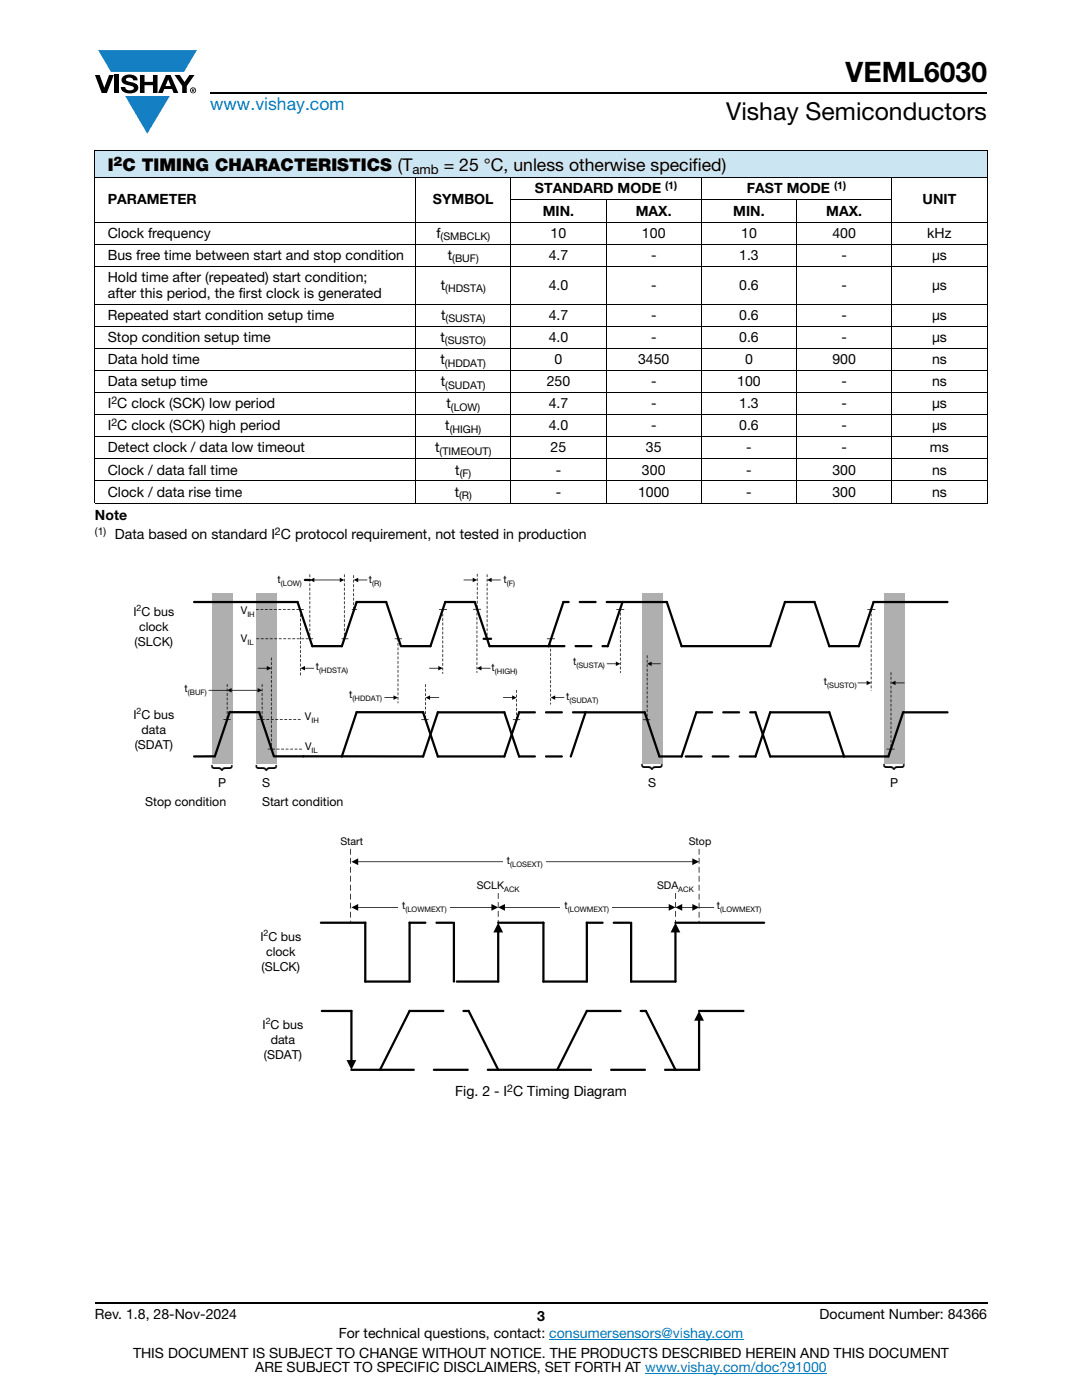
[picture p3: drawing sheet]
<svg xmlns="http://www.w3.org/2000/svg" width="216mm" height="279mm" viewBox="0 0 216 279" stroke-linecap="round" stroke-linejoin="round" font-family="sans-serif">
<g fill="#147fc3">
<path d="M19.6 10h19.7l-2.6 4.3h-1.1h-13.5z"/>
<path d="M25 19.2h8.9l-4.5 7.5z"/>
</g>
<g fill="#000">
<path d="M18.9 15h1l.9 2.5 1-2.5h.9l-1.4 3.6h-1zM22.9 15h.9v3.6h-.9zM24.6 15.3a2.1 2.1 0 0 1 2.8 .3l.1 .4h-.9a.79 .79 0 0 0-.7-.5 .79 .79 0 0 0-.8 .4l.3 .3 1 .2a1.08 1.08 0 0 1 1.2 1 1.08 1.08 0 0 1-1.1 1.2 1.73 1.73 0 0 1-2.4-1.2h.9a.96 .96 0 0 0 .8 .6 .96 .96 0 0 0 .9-.4 1.31 1.31 0 0 0-1.2-.6 1.03 1.03 0 0 1-1.1-.6 1.03 1.03 0 0 1 .2-1.1zM27.9 15h.9v1.3h1.7v-1.3h.9v3.6h-.9v-1.6h-1.7v1.6h-.9zM34.8 15h1.1l.9 1.4 1-1.4h1l-1.5 2.2v1.4h-.9v-1.4z"/>
<path d="M33.6 15.9l.5 1.3h-1.1zM33.1 15l-1.6 3.6h1l.3-.8h1.5l.3 .8h1l-1.6-3.6z"/>
<path d="M38.4 17.8h.2v.2h-.2zM38.3 17.7v.7h.1v-.3l.4 .3-.2-.3 .2-.2-.1-.2z"/>
<path d="M38.1 18a.46 .46 0 0 1 .9 0 .46 .46 0 0 1-.9 0zM37.9 18a.6 .6 0 0 0 1.2 0 .6 .6 0 0 0-1.2 0z"/>
</g>
<path d="M42 18.6h155M18.9 260h178.1" fill="none" stroke="#000" stroke-width=".36"/>
<path d="M109.6 267.3h38.7M128.7 274h36.3" fill="none" stroke="#007ec4" stroke-width=".2"/>
<path d="M18.9 30h178.1v5.5h-178.1z" fill="#cce5f3"/>
<g fill="none" stroke="#000" stroke-width=".2">
<path d="M18.9 30h178.1M18.9 35.5h178.1M18.9 30.1v70.2M83 35.4v65.1M101.9 39.9h76.1M102 35.4v65.1M120.9 39.8v60.7M140 35.4v65.1M159 39.8v60.7M177.9 35.4v65.1M197 30.1v70.2M18.9 44.3h178.1"/>
<path d="M18.9 48.7h178.1M18.9 53.1h178.1M18.9 60.7h178.1M18.9 65.1h178.1M18.9 69.5h178.1M18.9 74h178.1M18.9 78.4h178.1M18.9 82.8h178.1M18.9 87.2h178.1M18.9 91.6h178.1M18.9 96h178.1M18.9 100.4h178.1"/>
</g>
<g fill="#aeafae">
<path d="M176.4 118.4h4.1v34h-4.1z"/>
<path d="M128 118.4h4.2v34h-4.2z"/>
<path d="M51.1 118.4h4.1v34h-4.1z"/>
<path d="M42.3 118.4h4.1v34h-4.1z"/>
</g>
<g fill="#000">
<path d="M60.7 115.6l1.1-.1 .3 .2-.3 .3h-1l-.1-.1zM61.8 115.7l.9-.4v.9zM62.6 115.7h5.4l-5.4 .1zM67.8 115.3l.9 .4-.9 .5zM70.6 115.7l.9-.4v.9zM71.3 115.7h2l-1.9 .1zM92.5 115.7h2l-1.9 .1zM94.3 115.3l.9 .4-.9 .5zM97.2 115.7l.9-.4v.9zM97.9 115.7h2l-1.9 .1zM38.6 120l20.8-.1 .2 .2-.2 .3h-20.7l-.1-.1zM41.6 137.7l3.8 .1h-3.7z"/>
<path d="M45.3 137.8l.9-.5v.9zM46.1 137.7l5.5 .1h-5.5zM51.4 137.3l.9 .5-.9 .4zM51.4 133.3l2 .1h-1.9zM53.2 132.9l.9 .5-.9 .4zM59.2 120l.3-.1 .1 .2 2.9 8.8-.1 .3-.3-.2zM60 133.4l.9-.5v.9zM60.7 133.3l2 .1h-2zM62.2 128.8l6-.1 .2 .3-.2 .2h-5.9l-.1-.1zM68.2 127.4l1.3 .1-1.3 .1zM71.1 119.9l.3 .1v.2l-3 8.8-.3 .2-.1-.3zM70.2 121.6h1l-.9 .1z"/>
<path d="M71 120l6.1-.1 .2 .2-.2 .3h-5.9l-.3-.3zM76.7 139.2h2l-1.9 .1zM76.9 120l.3-.1 .1 .2 2.9 8.6h5.7l.2 .1v.3h-6.2zM78.5 138.8l.9 .4-.9 .5zM78.8 127.4l1.4 .1-1.4 .1zM84.9 139.2l.9-.4v.9zM85.6 139.2h2l-1.9 .1zM85.6 133.3l2 .1h-1.9zM88.7 119.9h.2l.2 .3-3 8.8-.3 .2-.1-.3zM87.5 132.9l.9 .5-.9 .4zM87.6 121.6h1.6l-1.5 .1zM88.7 120l6-.1 .3 .2-.3 .3h-5.9l-.1-.1z"/>
<path d="M94.4 121.5l1.6 .1-1.6 .1zM94.5 120l.3-.1 .2 .2 2.9 8.8-.1 .3-.3-.2zM95.2 133.4l.9-.5v.9zM95.9 133.3l2 .1h-1.9zM96.4 127.3h1.6l.2 .2-.2 .2h-1.5l-.2-.2zM97.5 128.8l12-.1 .2 .3-.2 .2h-11.8l-.2-.2zM100.4 139.2h2l-2 .1zM102.2 138.8l.9 .4-.9 .5zM109.1 127.4l1.6 .1-1.5 .1zM109.9 139.2l.9-.4v.9zM110.6 139.2h2l-1.9 .1zM112.3 119.9h.2l.1 .3-2.9 8.8-.3 .2-.1-.3z"/>
<path d="M121.1 132.4l2 .1h-2zM124.1 119.9l.3 .1v.2l-2.9 8.8-.3 .2-.1-.3zM122.9 132l.9 .5-.9 .4zM123 121.6h1.6l-1.6 .1zM124.1 120l9-.1 .2 .2-.2 .3h-8.9l-.1-.1zM129.1 132.5l.9-.5v.9zM129.9 132.4l2 .1h-2zM132.9 120l.3-.1 .1 .2 2.9 8.8-.1 .3-.3-.2zM135.8 128.8l17.9-.1 .2 .3-.2 .2h-17.7l-.2-.2zM156.5 119.9l.3 .1v.2l-2.9 8.8-.3 .2-.1-.3zM156.5 120l6-.1 .3 .2-.3 .3h-5.9l-.1-.1zM162.3 120l.3-.1 .1 .2 3 8.8-.2 .3-.2-.2z"/>
<path d="M165.3 128.8l6.1-.1 .2 .3-.2 .2h-5.9l-.3-.2zM171.1 136.2l2 .1-1.9 .1zM174.2 119.9h.2l.1 .3-2.9 8.8-.3 .2-.1-.3zM172.9 135.8l.9 .5-.9 .4zM173.1 121.6h1.6l-1.6 .1zM174.2 120l14.9-.1 .2 .2-.2 .3h-14.8l-.1-.1zM177.8 136.3l.9-.5v.9zM178.5 136.2l2 .1-1.9 .1zM38.6 150.8l4.3-.1 .2 .2-.2 .3h-4.2l-.1-.1zM45.7 141.9l.3 .1v.2l-2.9 8.8-.3 .2-.1-.3zM44.6 143.6h1.4l-1.4 .1zM45.7 142l6-.1 .2 .2-.2 .3h-5.9l-.1-.1z"/>
<path d="M51.5 142l.3-.1 .1 .2 2.9 8.6h5.8l.2 .2-.1 .2h-6.2zM60.4 150.8l7.8-.1 .2 .2-.2 .3h-7.6l-.2-.1zM68.1 150.8l16.3-.1 .2 .3-.2 .2h-16.2l-.2-.3zM71.1 141.9l.3 .1v.2l-3 8.8-.3 .2-.1-.3zM71 142l13.4-.1 .2 .2-.2 .3h-13.2l-.3-.3zM84.1 143.6h1.4l-1.4 .1zM84.2 142.1l.3-.1 .1 .1 3 8.8-.2 .3-.2-.2zM87.3 142l.3 .1v.1l-3 8.8-.2 .2-.2-.3zM87.2 142l13.4-.1 .3 .3-.3 .2h-13.2l-.2-.1zM87.2 150.8l13.4-.1 .3 .3-.3 .2h-13.2l-.2-.1zM100.4 142.1l.3-.1 .1 .1 3 8.8-.1 .3-.3-.2zM103.5 142l.2-.1 .1 .3-3 8.8-.2 .2-.2-.3z"/>
<path d="M102.3 143.6h1.5l-1.4 .1zM116.7 142l.3 .1 .1 .1-3 8.8-.3 .2-.1-.3zM116.7 142l11.9-.1 .3 .3-.3 .2h-11.8l-.2-.2zM128.3 143.6h1.4l-1.4 .1zM128.4 142.1l.3-.1 .1 .1 3 8.8-.1 .3-.3-.2zM131.4 150.8l4.6-.1 .2 .3-.2 .2h-4.4l-.2-.1zM138.8 142l.2-.1 .2 .3-3 8.8-.3 .2-.1-.3zM153.6 142l.3 .1v.1l-2.9 8.8-.3 .2-.2-.3zM153.5 142l12-.1 .2 .3-.2 .2h-11.8l-.2-.2zM153.5 150.8l14.9-.1 .2 .3-.2 .2h-14.7l-.2-.2zM150.5 142.1l.3-.1 .2 .1 2.9 8.8-.1 .3-.3-.2zM165.3 142.1l.3-.1 .1 .1 2.9 8.8-.1 .3-.3-.2z"/>
<path d="M168.3 150.8l9-.1 .2 .3-.2 .2h-8.9l-.1-.1zM176.9 149.4l1.6 .1-1.5 .1zM180.1 142l.3 .1v.1l-2.9 8.8-.3 .2-.1-.3zM180.1 142l9-.1 .2 .3-.2 .2h-8.9l-.2-.2zM70.1 172l1.4-.7v1.4zM71.2 171.9l67.2 .1-67.1 .1zM138.1 171.3l1.4 .7-1.4 .7zM81.6 184h.3l.1 .1v11.8l-.3 .2-.2-.2zM90.4 184h.3l.1 .1v11.8l-.2 .2-.3-.2zM91 195.7h8.4l.2 .2-.2 .2h-8.2h-.2zM99.4 184.2l1 1.9h-2zM99.3 184l9.1-.1 .3 .3-.3 .2h-9l-.2-.2z"/>
<path d="M99.3 185.7l.1-.1 .2 .2v10.1l-.2 .2-.2-.2zM108.3 184l.1-.1 .3 .2v11.8l-.3 .2-.2-.2zM108.3 195.7h8.8l.2 .2-.2 .2h-8.7l-.2-.2zM116.9 184h.4v.1v11.8l-.2 .2-.2-.2zM125.8 184h.3l.1 .1v11.8l-.3 .2-.2-.2zM125.8 195.7h9l.2 .2-.2 .2h-8.9h-.1zM134.8 184.2l1 1.9h-2zM134.6 184l17.9-.1 .2 .3-.2 .2h-17.7l-.2-.2zM134.6 185.7l.2-.1 .2 .2v10.1l-.2 .2-.2-.2zM64.1 201.6l6-.1 .2 .3-.2 .2h-5.9l-.1-.1zM69.1 211.6h2l-1 1.9zM70 201.6h.3v.2v10l-.2 .2-.2-.2z"/>
<path d="M70 213.3h5.8l.3 .2-.3 .2h-5.7l-.2-.2zM81.5 201.7l.3-.1 .1 .3-5.9 11.7-.3 .1-.1-.3zM93.4 201.6l.3 .1 5.9 11.7-.1 .3-.3-.1-5.9-11.7zM99.3 213.3h11.9l.2 .2-.2 .2h-11.8l-.2-.2zM116.9 201.7l.3-.1 .1 .3-5.9 11.7-.3 .1-.1-.3zM128.8 201.6l.3 .1 5.9 11.7-.1 .3-.3-.1-5.9-11.7zM134.6 213.3h4.9l.2 .2-.2 .2h-4.7h-.2zM139.5 201.8l1 1.9h-2zM139.3 201.6l9-.1 .3 .3-.3 .2h-8.8l-.2-.1zM139.3 203.3l.2-.1 .2 .3v10l-.2 .2-.2-.2z"/>
<path d="M61.8 114.6v.6l.1-.5zM61.8 115.5v.6l.1-.5zM61.8 116.4v.6l.1-.5zM61.8 117.3v.6l.1-.5zM61.8 118.2v.6l.1-.5zM61.8 119.1v.6l.1-.5zM61.8 120v.6l.1-.5zM61.8 120.9v.6l.1-.5zM61.8 121.8v.6l.1-.5zM61.8 122.7v.6l.1-.6zM61.8 123.6v.6l.1-.6zM61.8 124.5v.6l.1-.6zM61.8 125.4v.6l.1-.6zM61.8 126.3v.6l.1-.6zM61.8 127.2v.4l.1-.4z"/>
<path d="M68.7 114.6v.6l.1-.5zM68.7 115.5v.6l.1-.5zM68.7 116.4v.6l.1-.5zM68.7 117.3v.6l.1-.5zM68.7 118.2v.6l.1-.5zM68.7 119.1v.6l.1-.5zM68.7 120v.6l.1-.5zM68.7 120.9v.6l.1-.5zM68.7 121.8v.6l.1-.5zM68.7 122.7v.6l.1-.6zM68.7 123.6v.6l.1-.6zM68.7 124.5v.6l.1-.6zM68.7 125.4v.6l.1-.6zM68.7 126.3v.6l.1-.6zM68.7 127.2v.4l.1-.4z"/>
<path d="M70.5 114.8l.1 .6v-.5zM70.5 115.7l.1 .6v-.5zM70.5 116.6l.1 .6v-.5zM70.5 117.5l.1 .6v-.5zM70.5 118.4l.1 .6v-.5zM70.5 119.3l.1 .6v-.6zM70.5 120.2l.1 .6v-.6zM70.5 121.1l.1 .6v-.6z"/>
<path d="M95.2 114.5v.6l.1-.5zM95.2 115.4v.6l.1-.5zM95.2 116.3v.6l.1-.5zM95.2 117.2v.6l.1-.5zM95.2 118.1v.6l.1-.5zM95.2 119v.6l.1-.5zM95.2 119.9v.6l.1-.5zM95.2 120.8v.6l.1-.6z"/>
<path d="M97.1 114.6l.1 .6 .1-.5zM97.1 115.5l.1 .6 .1-.5zM97.1 116.4l.1 .6 .1-.5zM97.1 117.3l.1 .6 .1-.5zM97.1 118.2l.1 .6 .1-.5zM97.1 119.1l.1 .6 .1-.5zM97.1 120l.1 .6 .1-.5zM97.1 120.9l.1 .6 .1-.5zM97.1 121.8l.1 .6 .1-.5zM97.1 122.7l.1 .6 .1-.6zM97.1 123.6l.1 .6 .1-.6zM97.1 124.5l.1 .6 .1-.6zM97.1 125.4l.1 .6 .1-.6zM97.1 126.3l.1 .6 .1-.6zM97.1 127.2l.1 .4 .1-.4z"/>
<path d="M120.9 120v.3l.2 .1h3.1l.2-.3-.2-.2zM115.5 120v.1l.2 .3h3.1l.3-.3-.3-.2zM112.3 120l-.1 .1 .2 .3h1.1l.2-.3-.2-.2z"/>
<path d="M45.3 136.5v.6l.1-.5zM45.3 137.4v.6l.1-.5zM45.3 138.3v.6l.1-.5zM45.3 139.2v.6l.1-.5zM45.3 140.1v.6l.1-.5zM45.3 141v.6l.1-.5zM45.3 141.9v.6l.1-.5zM45.3 142.8v.6l.1-.5z"/>
<path d="M52.2 136.5l.1 .6 .1-.5zM52.2 137.4l.1 .6 .1-.5zM52.2 138.3l.1 .6 .1-.5zM52.2 139.2l.1 .6 .1-.5zM52.2 140.1l.1 .6 .1-.5zM52.2 141l.1 .6 .1-.5zM52.2 141.9l.1 .6 .1-.5zM52.2 142.8l.1 .6 .1-.5z"/>
<path d="M54.1 131.2v.6l.1-.5zM54.1 132.1v.6l.1-.5zM54.1 133v.6l.1-.5zM54.1 133.9v.6l.1-.5zM54.1 134.8v.6l.1-.5zM54.1 135.7v.6l.1-.5zM54.1 136.6v.6l.1-.5zM54.1 137.5v.6l.1-.5zM54.1 138.4v.6l.1-.5zM54.1 139.3v.6l.1-.5zM54.1 140.2v.6l.1-.5zM54.1 141.1v.6l.1-.5zM54.1 142v.6l.1-.5zM54.1 142.9v.6l.1-.5zM54.1 143.8v.6l.1-.5zM54.1 144.7v.6l.1-.6zM54.1 145.6v.6l.1-.6zM54.1 146.5v.6l.1-.6zM54.1 147.4v.6l.1-.6zM54.1 148.3v.6l.1-.6zM54.1 149.2v.3l.1-.3z"/>
<path d="M59.9 121.7l.1 .5v-.5zM59.9 122.6l.1 .5v-.5zM59.9 123.5l.1 .5v-.5zM59.9 124.4l.1 .5v-.5zM59.9 125.3l.1 .5v-.5zM59.9 126.2l.1 .5v-.5zM59.9 127l.1 .6v-.5zM59.9 127.9l.1 .6v-.5zM59.9 128.8l.1 .6v-.5zM59.9 129.7l.1 .6v-.5zM59.9 130.6l.1 .6v-.5zM59.9 131.5l.1 .6v-.5zM59.9 132.4l.1 .6v-.5zM59.9 133.3l.1 .6v-.5zM59.9 134.2l.1 .6v-.5z"/>
<path d="M60 121.6l.1 .1 .5-.1zM59.2 121.6v.1l.5-.1zM58.3 121.6v.1l.5-.1zM57.4 121.6v.1l.5-.1zM56.5 121.6v.1l.5-.1zM55.6 121.6v.1l.5-.1zM54.7 121.6v.1l.5-.1zM53.8 121.6v.1l.6-.1zM52.9 121.6v.1l.6-.1zM52 121.6v.1l.6-.1zM51.1 121.6v.1l.6-.1z"/>
<path d="M61.9 127.4l.1 .2 .5-.1zM61 127.4l.1 .2 .5-.1zM60.1 127.4l.1 .2 .5-.1zM59.2 127.4l.1 .2 .5-.1zM58.3 127.4l.1 .2 .5-.1zM57.4 127.4l.1 .2 .5-.1zM56.5 127.4l.1 .2 .5-.1zM55.6 127.4l.1 .2 .5-.1zM54.7 127.4l.1 .2 .5-.1zM53.8 127.4l.1 .2 .5-.1zM53 127.4v.2l.5-.1zM52.1 127.4v.2l.5-.1zM51.2 127.4v.2l.5-.1z"/>
<path d="M79.4 127.4v.6l.1-.5zM79.4 128.3v.6l.1-.5zM79.4 129.2v.6l.1-.5zM79.4 130.1v.6l.1-.5zM79.4 131v.6l.1-.5zM79.4 131.9v.6l.1-.5zM79.4 132.8v.6l.1-.5zM79.4 133.7v.6l.1-.5zM79.4 134.6v.6l.1-.5zM79.4 135.5v.6l.1-.5zM79.4 136.4v.6l.1-.5zM79.4 137.3v.6l.1-.6zM79.4 138.2v.6l.1-.6zM79.4 139.1v.6l.1-.6zM79.4 140v.4l.1-.4z"/>
<path d="M84.9 136.6v.5l.1-.5zM84.9 137.5v.5l.1-.5zM84.9 138.3v.6l.1-.5zM84.9 139.2v.6l.1-.5zM84.9 140.1v.6l.1-.5zM84.9 141v.6l.1-.5zM84.9 141.9v.6l.1-.5zM84.9 142.8v.6l.1-.5z"/>
<path d="M88.3 121.6l.1 .5v-.5zM88.3 122.5l.1 .5v-.5zM88.3 123.4l.1 .5v-.5zM88.3 124.3l.1 .5v-.5zM88.3 125.1l.1 .6v-.5zM88.3 126l.1 .6v-.5zM88.3 126.9l.1 .6v-.5zM88.3 127.8l.1 .6v-.5zM88.3 128.7l.1 .6v-.5zM88.3 129.6l.1 .6v-.5zM88.3 130.5l.1 .6v-.5zM88.3 131.4l.1 .6v-.5zM88.3 132.3l.1 .6v-.5zM88.3 133.2l.1 .6v-.5zM88.3 134.1l.1 .4v-.3z"/>
<path d="M95.1 121.4l.1 .6v-.6zM95.1 122.3l.1 .5v-.5zM95.1 123.2l.1 .5v-.5zM95.1 124.1l.1 .5v-.5zM95.1 125l.1 .5v-.5zM95.1 125.9l.1 .5v-.5zM95.1 126.8l.1 .5v-.5zM95.1 127.7l.1 .5v-.5zM95.1 128.5l.1 .6v-.5zM95.1 129.4l.1 .6v-.5zM95.1 130.3l.1 .6v-.5zM95.1 131.2l.1 .6v-.5zM95.1 132.1l.1 .6v-.5zM95.1 133l.1 .6v-.5zM95.1 133.9l.1 .4v-.3z"/>
<path d="M103 137.7l.1 .6 .1-.5zM103 138.6l.1 .6 .1-.5zM103 139.5l.1 .6 .1-.5zM103 140.4l.1 .6 .1-.6zM103 141.3l.1 .6 .1-.6zM103 142.2l.1 .6 .1-.6zM103 143.1l.1 .6 .1-.6z"/>
<path d="M109.3 128.8v.3l.2 .1h3.1l.2-.2-.2-.3zM114.7 128.8l-.1 .2 .3 .2h3.1l.2-.2-.2-.3zM120.1 128.8v.3l.1 .1h1.1l.2-.2-.2-.3z"/>
<path d="M109.8 127.7l.1 .6 .1-.6zM109.8 128.6l.1 .6 .1-.6zM109.8 129.5l.1 .6 .1-.6zM109.8 130.4l.1 .6 .1-.6zM109.8 131.3l.1 .5 .1-.5zM109.8 132.2l.1 .5 .1-.5zM109.8 133.1l.1 .5 .1-.5zM109.8 134l.1 .5 .1-.5zM109.8 134.9l.1 .5 .1-.5zM109.8 135.8l.1 .5 .1-.5zM109.8 136.7l.1 .5 .1-.5zM109.8 137.5l.1 .6 .1-.5zM109.8 138.4l.1 .6 .1-.5zM109.8 139.3l.1 .6 .1-.5zM109.8 140.2l.1 .4 .1-.3z"/>
<path d="M123.7 121.4l.1 .6 .1-.6zM123.7 122.3l.1 .6 .1-.6zM123.7 123.2l.1 .6 .1-.6zM123.7 124.1l.1 .6 .1-.6zM123.7 125l.1 .6 .1-.6zM123.7 125.9l.1 .6 .1-.6zM123.7 126.8l.1 .5 .1-.5zM123.7 127.7l.1 .5 .1-.5zM123.7 128.6l.1 .5 .1-.5zM123.7 129.5l.1 .5 .1-.5zM123.7 130.4l.1 .5 .1-.5zM123.7 131.3l.1 .5 .1-.5zM123.7 132.2l.1 .5 .1-.5zM123.7 133l.1 .6 .1-.5zM123.7 133.9l.1 .4 .1-.3z"/>
<path d="M129.1 130.8v.6l.1-.6zM129.1 131.7v.6l.1-.6zM129.1 132.6v.6l.1-.6zM129.1 133.5v.6l.1-.6zM129.1 134.4v.6l.1-.6zM129.1 135.3v.5l.1-.5zM129.1 136.2v.5l.1-.5zM129.1 137.1v.5l.1-.5zM129.1 138v.5l.1-.5zM129.1 138.9v.5l.1-.5zM129.1 139.8v.5l.1-.5zM129.1 140.7v.5l.1-.5zM129.1 141.5v.6l.1-.5zM129.1 142.4v.6l.1-.5zM129.1 143.3v.4l.1-.3z"/>
<path d="M173.8 121.6v.5l.1-.5zM173.8 122.5v.5l.1-.5zM173.8 123.4v.5l.1-.5zM173.8 124.3v.5l.1-.5zM173.8 125.1v.6l.1-.5zM173.8 126v.6l.1-.5zM173.8 126.9v.6l.1-.5zM173.8 127.8v.6l.1-.5zM173.8 128.7v.6l.1-.5zM173.8 129.6v.6l.1-.5zM173.8 130.5v.6l.1-.5zM173.8 131.4v.6l.1-.5zM173.8 132.3v.6l.1-.5zM173.8 133.2v.6l.1-.5zM173.8 134.1v.6l.1-.5zM173.8 135v.6l.1-.5zM173.8 135.9v.6l.1-.5zM173.8 136.8v.6l.1-.5zM173.7 137.8a.1 .1 0 0 0 .2 0 .1 .1 0 0 0-.2 0z"/>
<path d="M177.7 134.2l.1 .6 .1-.6zM177.7 135.1l.1 .6 .1-.6zM177.7 136l.1 .6 .1-.6zM177.7 136.9l.1 .5 .1-.5zM177.7 137.8l.1 .5 .1-.5zM177.7 138.7l.1 .5 .1-.5zM177.7 139.6l.1 .5 .1-.5zM177.7 140.5l.1 .5 .1-.5zM177.7 141.4l.1 .5 .1-.5zM177.7 142.3l.1 .5 .1-.5zM177.7 143.1l.1 .6 .1-.5zM177.7 144l.1 .6 .1-.5zM177.7 144.9l.1 .6 .1-.5zM177.7 145.8l.1 .6 .1-.5zM177.7 146.7l.1 .6 .1-.5zM177.7 147.6l.1 .6 .1-.5zM177.7 148.5l.1 .6 .1-.5zM177.7 149.5a.1 .1 0 0 0 .2 0 .1 .1 0 0 0-.2 0z"/>
<path d="M51.4 143.6v.1l.5-.1zM52.3 143.6v.1l.5-.1zM53.2 143.6v.1l.5-.1zM54.1 143.6v.1l.5-.1zM54.9 143.6l.1 .1 .5-.1zM55.8 143.6l.1 .1 .5-.1zM56.7 143.6l.1 .1 .5-.1zM57.6 143.6l.1 .1 .5-.1zM58.5 143.6l.1 .1 .5-.1zM59.4 143.6l.1 .1 .5-.1z"/>
<path d="M53.4 149.4l.1 .2 .5-.1zM54.3 149.4l.1 .2 .5-.1zM55.2 149.4l.1 .2 .5-.1zM56.1 149.4l.1 .2 .5-.1zM57 149.4l.1 .2 .5-.1zM57.9 149.4l.1 .2 .5-.1zM58.8 149.4l.1 .2 .5-.1zM59.7 149.4l.1 .2 .5-.1z"/>
<path d="M103.4 150.8v.3l.2 .1h3.1l.2-.2-.2-.3zM108.8 150.8l-.1 .2 .3 .2h3.1l.2-.2-.2-.3z"/>
<path d="M103.4 142v.3l.2 .1h3.1l.2-.2-.2-.3zM108.8 142l-.1 .2 .3 .2h3.1l.2-.2-.2-.3zM114.2 142l-.1 .2 .2 .2h2.5l.3-.2-.3-.3z"/>
<path d="M138.8 142v.3l.1 .1h3.2l.2-.2-.2-.3zM144.2 142l-.1 .2 .2 .2h3.2l.2-.2-.2-.3zM149.5 142v.2l.2 .2h1l.3-.2-.3-.3z"/>
<path d="M147.4 150.8v.2l.2 .2h3.1l.3-.2-.3-.3zM142.1 150.8l-.1 .2 .2 .2h3.2l.2-.2-.2-.3zM136.7 150.8v.3l.1 .1h3.2l.2-.2-.2-.3z"/>
<path d="M69.9 169.4v1.2l.1-1.1zM69.9 171.2v1.2l.1-1.1zM69.9 173v1.2l.1-1.1zM69.9 174.8v1.2l.1-1.1zM69.9 176.6v1.2l.1-1.2zM69.9 178.4v1.2l.1-1.2zM69.9 180.2v1.2l.1-1.2zM69.9 182v1.1l.1-1.1zM69.9 183.8v.4l.1-.4z"/>
<path d="M139.4 169.4l.1 1.2 .1-1.1zM139.4 171.2l.1 1.2 .1-1.1zM139.4 173l.1 1.2 .1-1.1zM139.4 174.8l.1 1.2 .1-1.1zM139.4 176.6l.1 1.2 .1-1.2zM139.4 178.4l.1 1.2 .1-1.2zM139.4 180.2l.1 1.2 .1-1.2zM139.4 182l.1 1.1 .1-1.1zM139.4 183.8l.1 .4 .1-.4z"/>
<path d="M81.6 184v.3l.1 .1h3.2l.2-.2-.2-.3zM86.9 184v.2l.2 .2h3.1l.3-.2-.3-.3z"/>
<path d="M116.9 184v.3l.2 .1h3.1l.3-.2-.3-.3zM122.3 184v.3l.2 .1h3.1l.2-.2-.2-.3z"/>
<path d="M75.7 213.3v.4h.1h6.8l.2-.2-.2-.2zM86.4 213.3v.2l.2 .2h6.7l.2-.2-.2-.2zM97.2 213.3v.4h.1h2.1l.2-.2-.2-.2z"/>
<path d="M81.6 201.6v.3l.1 .1h6.8l.2-.2-.2-.3zM92.3 201.6v.2l.2 .2h1l.2-.2-.2-.3z"/>
<path d="M111 213.3v.4h.2h6.7l.2-.2-.2-.2zM121.8 213.3l-.1 .2 .3 .2h6.7l.2-.2-.2-.2zM132.6 213.3v.4h.1h2.1l.2-.2-.2-.2z"/>
<path d="M116.9 201.6v.3l.2 .1h6.7l.2-.2-.2-.3zM127.7 201.6l-.1 .2 .3 .2h1l.2-.2-.2-.3z"/>
</g>
<path d="M100.5 170.2h8.5v3.6h-8.5z" fill="#fff"/>
<g fill="#000">
<path d="M99.4 181.1l1.4-.7v1.4zM100.5 181l33.2 .1-33.1 .1zM133.4 180.4l1.4 .7-1.4 .7zM134.8 181.1l1.3-.7v1.4zM135.9 181l2.5 .1-2.4 .1zM138.1 180.4l1.4 .7-1.4 .7z"/>
<path d="M99.4 178.2v1.2l.1-1.1zM99.4 180v1.2l.1-1.1zM99.4 181.8v1.2l.1-1.1zM99.4 183.6v.6l.1-.5z"/>
<path d="M134.7 178.2l.1 1.2 .1-1.1zM134.7 180l.1 1.2 .1-1.1zM134.7 181.8l.1 1.2 .1-1.1zM134.7 183.6l.1 .6 .1-.5z"/>
</g>
<path d="M111.9 179.3h10.3v3.6h-10.3z" fill="#fff"/>
<path d="M70.1 181.1l1.4-.7v1.4zM71.2 181l27.1 .1-27 .1zM98.1 180.4l1.3 .7-1.3 .7z" fill="#000"/>
<path d="M79.5 179.3h10.4v3.6h-10.4z" fill="#fff"/>
<path d="M63.9 184l9-.1 .2 .3-.2 .2h-8.9l-.2-.2zM72.7 184l.2-.1 .2 .2v11.8l-.2 .2-.2-.2zM72.7 195.7h9l.2 .2-.2 .2h-8.8l-.2-.2zM139.4 181l3.1 .1-3 .1z" fill="#000"/>
<text font-size="5.6" x="168.7" y="16.4">VEML6030</text>
<text font-size="4.9" x="144.9" y="24">Vishay Semiconductors</text>
<g font-size="4.6">
<text x="45.5" y="154" transform="rotate(-90 45.5 154)">{</text>
<text x="54.4" y="154" transform="rotate(-90 54.4 154)">{</text>
<text x="131.3" y="153.9" transform="rotate(-90 131.3 153.9)">{</text>
<text x="179.6" y="153.9" transform="rotate(-90 179.6 153.9)">{</text>
</g>
<text font-size="3.5" fill="#007ec4" x="42" y="21.9">www.vishay.com</text>
<g font-size="3.5">
<text x="21.5" y="34.1">I C TIMING CHARACTERISTICS (T</text>
<text x="88.5" y="34.1">= 25 °C, unless otherwise specified)</text>
</g>
<g font-size="2.8">
<text x="21.5" y="40.8">PARAMETER</text>
<text x="86.4" y="40.8">SYMBOL</text>
<text x="106.7" y="38.6">STANDARD MODE</text>
<text x="149" y="38.6">FAST MODE</text>
<text x="184.1" y="40.8">UNIT</text>
<text x="21.5" y="47.4">Clock frequency</text>
<text x="87.1" y="47.4">f</text>
<text x="108.3" y="43">MIN.</text>
<text x="109.9" y="47.4">10</text>
<text x="126.9" y="43">MAX.</text>
<text x="128.1" y="47.4">100</text>
<text x="146.3" y="43">MIN.</text>
<text x="147.9" y="47.4">10</text>
<text x="164.9" y="43">MAX.</text>
<text x="166.1" y="47.4">400</text>
<text x="185" y="47.4">kHz</text>
<text x="21.5" y="51.8">Bus free time between start and stop condition</text>
<text x="89.4" y="51.8">t</text>
<text x="109.5" y="51.8">4.7</text>
<text x="129.9" y="51.8">-</text>
<text x="147.5" y="51.8">1.3</text>
<text x="167.9" y="51.8">-</text>
<text x="186" y="51.8">μs</text>
<text x="21.5" y="56.3">Hold time after (repeated) start condition;</text>
<text x="21.5" y="59.4">after this period, the first clock is generated</text>
<text x="88" y="57.8">t</text>
<text x="109.5" y="57.8">4.0</text>
<text x="129.9" y="57.8">-</text>
<text x="147.5" y="57.8">0.6</text>
<text x="167.9" y="57.8">-</text>
<text x="186" y="57.8">μs</text>
<text x="21.5" y="63.8">Repeated start condition setup time</text>
<text x="88" y="63.8">t</text>
<text x="109.5" y="63.8">4.7</text>
<text x="129.9" y="63.8">-</text>
<text x="147.5" y="63.8">0.6</text>
<text x="167.9" y="63.8">-</text>
<text x="186" y="63.8">μs</text>
<text x="21.5" y="68.2">Stop condition setup time</text>
<text x="87.9" y="68.2">t</text>
<text x="109.5" y="68.2">4.0</text>
<text x="129.9" y="68.2">-</text>
<text x="147.5" y="68.2">0.6</text>
<text x="167.9" y="68.2">-</text>
<text x="186" y="68.2">μs</text>
<text x="21.5" y="72.7">Data hold time</text>
<text x="21.5" y="77.1">Data setup time</text>
<text x="87.9" y="72.7">t</text>
<text x="88" y="77.1">t</text>
<text x="109.1" y="77.1">250</text>
<text x="110.7" y="72.7">0</text>
<text x="127.3" y="72.7">3450</text>
<text x="129.9" y="77.1">-</text>
<text x="147.1" y="77.1">100</text>
<text x="148.7" y="72.7">0</text>
<text x="166.1" y="72.7">900</text>
<text x="167.9" y="77.1">-</text>
<text x="186" y="77.1">ns</text>
<text x="186" y="72.7">ns</text>
<text x="21.5" y="81.5">I C clock (SCK) low period</text>
<text x="89.1" y="81.5">t</text>
<text x="109.5" y="81.5">4.7</text>
<text x="129.9" y="81.5">-</text>
<text x="147.5" y="81.5">1.3</text>
<text x="167.9" y="81.5">-</text>
<text x="186" y="81.5">μs</text>
<text x="21.5" y="85.9">I C clock (SCK) high period</text>
<text x="88.8" y="85.9">t</text>
<text x="109.5" y="85.9">4.0</text>
<text x="129.9" y="85.9">-</text>
<text x="147.5" y="85.9">0.6</text>
<text x="167.9" y="85.9">-</text>
<text x="186" y="85.9">μs</text>
<text x="21.5" y="90.3">Detect clock / data low timeout</text>
<text x="21.5" y="94.7">Clock / data fall time</text>
<text x="86.8" y="90.3">t</text>
<text x="90.8" y="94.7">t</text>
<text x="109.9" y="90.3">25</text>
<text x="110.9" y="94.7">-</text>
<text x="128.1" y="94.7">300</text>
<text x="128.9" y="90.3">35</text>
<text x="148.9" y="94.7">-</text>
<text x="148.9" y="90.3">-</text>
<text x="166.1" y="94.7">300</text>
<text x="167.9" y="90.3">-</text>
<text x="185.6" y="90.3">ms</text>
<text x="186" y="94.7">ns</text>
<text x="21.5" y="99.1">Clock / data rise time</text>
<text x="90.7" y="99.1">t</text>
<text x="110.9" y="99.1">-</text>
<text x="127.3" y="99.1">1000</text>
<text x="148.9" y="99.1">-</text>
<text x="166.1" y="99.1">300</text>
<text x="186" y="99.1">ns</text>
<text x="18.9" y="103.7">Note</text>
<text x="22.9" y="107.6">Data based on standard I C protocol requirement, not tested in production</text>
<text x="90.8" y="218.8">Fig. 2 - I C Timing Diagram</text>
<text x="18.9" y="263.3">Rev. 1.8, 28-Nov-2024</text>
<text x="107.2" y="263.6">3</text>
<text x="163.6" y="263.3">Document Number: 84366</text>
<text x="67.6" y="267.1">For technical questions, contact: consumersensors@vishay.com</text>
<text x="26.5" y="271">THIS DOCUMENT IS SUBJECT TO CHANGE WITHOUT NOTICE. THE PRODUCTS DESCRIBED HEREIN AND THIS DOCUMENT</text>
<text x="50.9" y="273.8">ARE SUBJECT TO SPECIFIC DISCLAIMERS, SET FORTH AT www.vishay.com/doc?91000</text>
</g>
<g font-size="2.6">
<text x="22.7" y="33.1">2</text>
<text x="82.3" y="34.8">amb</text>
</g>
<g font-size="2.5">
<text x="26.6" y="122.9">I C bus</text>
<text x="27.8" y="125.9">clock</text>
<text x="26.9" y="128.8">(SLCK)</text>
<text x="26.6" y="143.5">I C bus</text>
<text x="26.9" y="149.4">(SDAT)</text>
<text x="28.3" y="146.4">data</text>
<text x="29" y="160.8">Stop condition</text>
<text x="43.5" y="157.1">P</text>
<text x="52.3" y="157.1">S</text>
<text x="52.3" y="160.8">Start condition</text>
<text x="129.3" y="157.1">S</text>
<text x="177.6" y="157.1">P</text>
<text x="52" y="187.8">I C bus</text>
<text x="53.1" y="190.7">clock</text>
<text x="52.2" y="193.7">(SLCK)</text>
<text x="52.4" y="205.4">I C bus</text>
<text x="54" y="208.4">data</text>
<text x="52.6" y="211.3">(SDAT)</text>
</g>
<g font-size="2.1">
<text x="132.7" y="37.8">(1)</text>
<text x="166.4" y="37.8">(1)</text>
<text x="87.9" y="47.9">(SMBCLK)</text>
<text x="90.3" y="52.3">(BUF)</text>
<text x="88.9" y="58.4">(HDSTA)</text>
<text x="88.9" y="64.3">(SUSTA)</text>
<text x="88.8" y="68.7">(SUSTO)</text>
<text x="88.8" y="73.2">(HDDAT)</text>
<text x="88.9" y="77.6">(SUDAT)</text>
<text x="22.2" y="80.6">2</text>
<text x="90" y="82">(LOW)</text>
<text x="22.2" y="85">2</text>
<text x="89.7" y="86.4">(HIGH)</text>
<text x="87.7" y="90.8">(TIMEOUT)</text>
<text x="91.7" y="95.2">(F)</text>
<text x="91.6" y="99.6">(R)</text>
<text x="18.9" y="106.7">(1)</text>
<text x="54.9" y="106.7">2</text>
<text x="55.4" y="116.4">t</text>
<text x="73.6" y="116.4">t</text>
<text x="100.4" y="116.4">t</text>
<text x="48.1" y="122.4">V</text>
<text x="48.1" y="128.2">V</text>
<text x="63" y="133.8">t</text>
<text x="98.1" y="133.9">t</text>
<text x="114.3" y="132.8">t</text>
<text x="164.4" y="136.6">t</text>
<text x="36.8" y="138.2">t</text>
<text x="60.9" y="143.8">V</text>
<text x="69.7" y="139.2">t</text>
<text x="113" y="139.7">t</text>
<text x="60.9" y="149.7">V</text>
<text x="67.9" y="168.6">Start</text>
<text x="101.1" y="172.3">t</text>
<text x="137.4" y="168.6">Stop</text>
<text x="95.1" y="177.5">SCLK</text>
<text x="131.1" y="177.5">SDA</text>
<text x="80.2" y="181.4">t</text>
<text x="112.6" y="181.4">t</text>
<text x="143" y="181.4">t</text>
<text x="101.2" y="217.9">2</text>
</g>
<g font-size="1.8">
<text x="27.3" y="121.9">2</text>
<text x="27.3" y="142.4">2</text>
<text x="52.6" y="186.7">2</text>
<text x="53" y="204.3">2</text>
</g>
<g font-size="1.5">
<text x="56" y="117">(LOW)</text>
<text x="74.3" y="117">(R)</text>
<text x="101.1" y="117">(F)</text>
<text x="49.4" y="123">IH</text>
<text x="49.4" y="128.8">IL</text>
<text x="63.7" y="134.4">(HDSTA)</text>
<text x="98.8" y="134.5">(HIGH)</text>
<text x="115" y="133.4">(SUSTA)</text>
<text x="165.1" y="137.2">(SUSTO)</text>
<text x="37.5" y="138.8">(BUF)</text>
<text x="70.4" y="139.8">(HDDAT)</text>
<text x="113.6" y="140.3">(SUDAT)</text>
<text x="62.1" y="144.4">IH</text>
<text x="62.2" y="150.3">IL</text>
<text x="101.8" y="172.9">(LOSEXT)</text>
<text x="100.6" y="178.1">ACK</text>
<text x="135.4" y="178.1">ACK</text>
<text x="80.9" y="182">(LOWMEXT)</text>
<text x="113.3" y="182">(LOWMEXT)</text>
<text x="143.7" y="182">(LOWMEXT)</text>
</g>
</svg>
